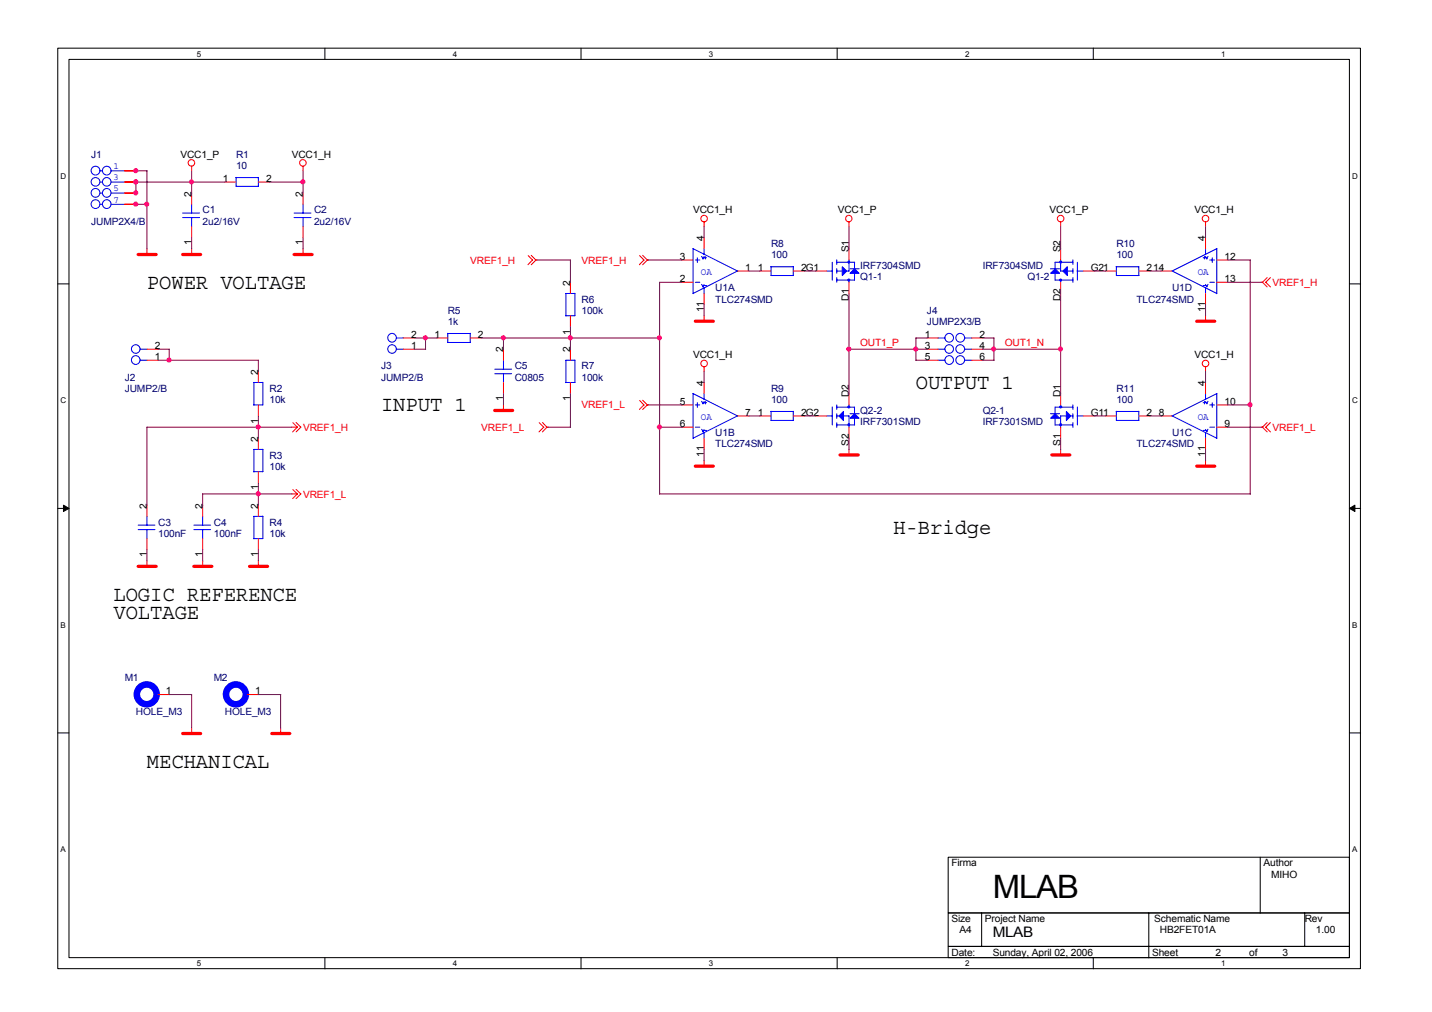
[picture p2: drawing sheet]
<svg xmlns="http://www.w3.org/2000/svg" width="297mm" height="210mm" viewBox="0 0 297 210" stroke-linecap="round" stroke-linejoin="round" font-family="sans-serif">
<path d="M12 10h270.2v190.9h-270.2zM14.3 12.3h265.6v186.3h-265.6z" fill="none" stroke="#000" stroke-width=".21"/>
<g fill="#fff">
<path d="M40.9 10.2h.9v1.9h-.9z"/>
<path d="M40.9 198.9h.9v1.8h-.9z"/>
</g>
<path d="M67.4 10v2.3M67.4 198.6v2.4" fill="none" stroke="#000" stroke-width=".21"/>
<g fill="#fff">
<path d="M93.9 10.2h1v1.9h-1z"/>
<path d="M93.9 198.9h1v1.8h-1z"/>
</g>
<path d="M120.5 10v2.3M120.5 198.6v2.4" fill="none" stroke="#000" stroke-width=".21"/>
<g fill="#fff">
<path d="M147.1 10.2h.9v1.9h-.9z"/>
<path d="M147.1 198.9h.9v1.8h-.9z"/>
</g>
<path d="M173.7 10v2.3M173.7 198.6v2.4" fill="none" stroke="#000" stroke-width=".21"/>
<g fill="#fff">
<path d="M200.2 10.2h.9v1.9h-.9z"/>
<path d="M200.2 198.9h.9v1.8h-.9z"/>
</g>
<path d="M226.8 10v2.3M226.8 198.6v2.4" fill="none" stroke="#000" stroke-width=".21"/>
<g fill="#fff">
<path d="M253.3 10.2h1v1.9h-1z"/>
<path d="M253.3 198.9h1v1.8h-1z"/>
<path d="M12.6 35.6h1.2v1.9h-1.2z"/>
<path d="M280.5 35.6h1.2v1.9h-1.2z"/>
<path d="M12.6 82.2h1.2v1.8h-1.2z"/>
<path d="M280.5 82.2h1.2v1.8h-1.2z"/>
</g>
<path d="M12 58.9h2.3M279.9 58.9h2.3" fill="none" stroke="#000" stroke-width=".21"/>
<g fill="#fff">
<path d="M12.6 128.7h1.1v1.9h-1.1z"/>
<path d="M280.5 128.7h1.1v1.9h-1.1z"/>
</g>
<path d="M12 105.5h2.3M279.9 105.5h2.3" fill="none" stroke="#000" stroke-width=".21"/>
<g fill="#000" stroke="#000" stroke-width=".21">
<path d="M13.2 104.8l1.1 .7-1.1 .6z" fill-rule="evenodd"/>
<path d="M279.9 105.5l1.2-.7v1.3z" fill-rule="evenodd"/>
</g>
<g fill="#fff">
<path d="M12.6 175.3h1.1v1.9h-1.1z"/>
<path d="M280.5 175.3h1.1v1.9h-1.1z"/>
</g>
<path d="M12 152h2.3M279.9 152h2.3M196.7 177.8h83.2v11.6h-83.2zM261.4 177.8v11.6M196.7 189.4h83.2v6.9h-83.2zM196.7 196.3h83.2v2.3h-83.2zM203.6 189.4v6.9M238.3 189.4v9.3M270.6 189.4v6.9" fill="none" stroke="#000" stroke-width=".21"/>
<g fill="none" stroke="#f00" stroke-width=".21">
<path d="M25.9 35.4h2.3M25.9 37.8h2.3M39.8 34.5v.9M46.7 37.8h2.3M53.6 37.8h2.3M62.9 34.5v.9M25.9 40h2.3M25.9 42.4h2.3M30.5 51.6v1.2M39.8 40v2.4M39.8 47v2.3M39.8 51.6v1.2"/>
<path d="M62.9 40v2.4M62.9 47v2.3M62.9 51.6v1.2M109.6 53l.9 1M110.2 53l1 .9M110.4 53.9l-.9 1M111.2 53.9l-1 1M111.2 53.9h.2M118.3 58.5v2.4M132.7 53l.9 1M133.3 53l1 .9M133.6 53.9l-1 1"/>
<path d="M134.3 53.9h.2M134.3 53.9l-1 1M141.4 53.9h2.4M141.4 58.5h2.4M146 46v1M146 49.3v2.3M153 56.2h2.3M157.6 56.2h2.3M164.5 56.2h2.4M169.2 56.2h2.3M176.1 46v1M176.1 51.6v2.3"/>
<path d="M176.1 58.5v2.4M220 46v1M220 51.6v2.3M220 58.5v2.4M224.7 56.2h2.2M229.3 56.2h2.3M236.2 56.2h2.3M240.8 56.2h2.3M250.1 46v1M250.1 49.3v2.3M252.4 53.9h2.3M252.4 58.5h2.3"/>
<path d="M261.6 58.5h.3M261.9 58.5l.9 1M262.8 57.6l-.9 .9M263.5 57.6l-.9 .9 .9 1M30.5 74.7h2.3M30.5 72.4h2.3M53.6 77v2.3M83.7 72.4h2.3M83.7 70.1h2.3M90.6 70.1h2.3M97.5 70.1h2.3M104.4 72.4v2.3"/>
<path d="M104.4 79.3v2.4M118.3 65.5v2.3M118.3 72.4v2.3M118.3 79.3v2.4M146 60.9v2.3M146 65.5v1.2M146 76.1v.9M146 79.3v2.4M192.3 74.7h2.3M192.3 72.4h2.3M192.3 70.1h2.3M201.5 74.7h2.3"/>
<path d="M201.5 72.4h2.3M201.5 70.1h2.3M250.1 60.9v2.3M250.1 65.5v1.2M250.1 76.1v.9M250.1 79.3v2.4M53.6 84v2.3M53.6 90.9v2.3M53.6 97.8v2.4M60.7 87.7l1 .9h-1.2M61.4 87.6l1 1-1 1M61.7 88.6l-1 1"/>
<path d="M104.4 84v1.2M111.8 87.7l1 .9M112.5 87.6l1 1M112.8 88.6l-1 1M113.5 88.6l-1 1M113.5 88.6h.2M132.7 83.1l.9 .9-1 .9M133.3 83l1 1M134.3 84l-1 .9M134.3 84h.2M141.4 88.6h2.4M141.4 84h2.4"/>
<path d="M146 90.9v2.3M146 95.5v1.2M153 86.3h2.3M157.6 86.3h2.3M164.5 86.3h2.4M169.2 86.3h2.3M176.1 81.7v2.3M176.1 88.6v2.3M176.1 93.2v1.2M220 81.7v2.3M220 88.6v2.3M220 93.2v1.2"/>
<path d="M224.7 86.3h2.2M229.3 86.3h2.3M236.2 86.3h2.3M240.8 86.3h2.3M250.1 90.9v2.3M250.1 95.5v1.2M252.4 88.6h2.3M252.4 84h2.3M261.6 88.6h.3M261.9 88.6l.9 1M262.8 87.6l-.9 1M263.5 87.6l-.9 1 .9 1"/>
<path d="M30.5 104.8v2.3M30.5 111.7v2.3M30.5 116.3v1.2M42 104.8v2.3M42 111.7v2.3M42 116.3v1.2M53.6 104.8v2.3M53.6 111.7v2.3M53.6 116.3v1.2M60.7 101.6l1 .9-1.2-.1M61.4 101.5l1 .9-1 1M61.7 102.4l-1 1"/>
<path d="M32.8 144.1h2.3M39.8 151v1.2M51.3 144.1h2.3M58.2 151v1.2"/>
<circle cx="39.7" cy="33.8" r=".68"/>
<circle cx="62.8" cy="33.8" r=".68"/>
<circle cx="146" cy="45.3" r=".68"/>
<circle cx="176.1" cy="45.3" r=".67"/>
<circle cx="220" cy="45.3" r=".68"/>
<circle cx="250.1" cy="45.3" r=".68"/>
<circle cx="146" cy="75.4" r=".68"/>
<circle cx="250.1" cy="75.4" r=".68"/>
</g>
<g fill="none" stroke="#f00" stroke-width=".68">
<path d="M28.7 52.8h3.7M37.9 52.8h3.7M61 52.8h3.7M144.2 66.6h3.8M248.2 66.6h3.8M102.6 85.1h3.7M144.2 96.7h3.8M174.2 94.4h3.8M218.2 94.4h3.7M248.2 96.7h3.8M28.7 117.5h3.7M40.2 117.5h3.7"/>
<path d="M51.8 117.5h3.7M37.9 152.1h3.7M56.4 152.1h3.7"/>
</g>
<g fill="none" stroke="#00f" stroke-width=".21">
<path d="M20.7 35.4h.6M20.7 37.8h.6M23 35.4h2.9M23 37.8h2.9M48.9 36.8h4.7M49 36.8v1.9h4.6M53.6 36.8v1.9M20.7 40h.6M20.7 42.4h.6M23 40h2.9M23 42.4h2.9M37.9 45.1h3.5"/>
<path d="M37.9 44.2h3.5M39.8 42.3v1.9M39.8 45.1v1.9M61 45.1h3.5M61 44.2h3.5M62.9 42.3v1.9M62.9 45.1v1.9M143.7 51.6l9.3 4.6M143.8 51.6v9.3M144.2 58.5h1M144.2 53.9h1M144.7 53.5v.9"/>
<path d="M145.5 53.2l.3 .5M145.5 59l.3 .5M146 51.6v1.2M146 59.6v1.3M146 53.5h.6M146 59.2h.6M146 53.2l-.2 .5M146 59l-.2 .5M146.3 53.2v.5M153 56.2l-9.2 4.7M159.9 55.3h4.6M159.9 55.3v1.8h4.7"/>
<path d="M164.5 55.3v1.8M171.5 56.2h1.2M172.6 54.4v3.7M173.5 58.1h3.7M173.5 56.2h1.2M173.6 53.9v1M173.6 55.7v1M173.6 57.6v.9M173.6 54.4h3.7M176.1 53.9v2.3h-.5M176.1 58v.5M176.3 55.8h1.9"/>
<path d="M177.2 54.4v3.7M217.9 55.8h1.9M218.9 58.1h3.7M220 53.9v2.3h.5M220 58v.5M221.4 56.2h1.2M222.5 54.4h-3.7l.1 3.7M222.5 53.9v1M222.5 55.7v1M222.5 57.6v.9M223.4 56.2h1.3M223.5 54.4v3.7"/>
<path d="M231.5 55.3h4.7M231.6 55.3v1.8h4.7M236.2 55.3v1.8M243.1 56.2l9.3 4.7M249.6 53.5h.5M249.6 59.2h.5M249.9 53.2v.5M250.1 51.6v1.2M250.1 59.6v1.3M250.1 53.2l.3 .5M250.1 59l.3 .5M250.6 53.2l-.3 .5"/>
<path d="M250.6 59l-.3 .5M251 58.5h.9M251 53.9h.9M251.5 53.5v.9M252.4 51.6v9.3M252.4 51.6l-9.3 4.6M29.1 74.7h1.4M29.1 72.4h1.4M52.6 79.3h1.9M52.7 79.3v4.7M54.5 79.3v4.7h-1.9M82.3 72.4h1.4"/>
<path d="M82.3 70.1h1.4M92.8 69.2h4.7M92.9 69.1v1.9h4.7M97.5 69.1v1.9M102.6 77.5h3.5M102.6 76.6h3.5M104.4 74.7v1.9M104.4 77.5v1.8M117.3 74.7h2M117.3 60.9h2M117.4 60.9v4.6M117.4 74.7v4.7"/>
<path d="M119.3 74.7v4.6h-2M119.3 60.8v4.7h-2M194.6 74.7h1.4M194.6 72.4h1.4M194.6 70.1h1.4M200.1 74.7h1.4M200.1 72.4h1.4M200.1 70.1h1.4M52.6 93.2h1.9M52.7 93.2v4.7M54.5 93.2v4.6h-1.9M143.7 81.6l9.3 4.7"/>
<path d="M143.8 81.7v9.2M144.2 84h1M144.2 88.6h1M144.7 83.5v1M145.5 83.2l.3 .5M145.5 89l.3 .5M146 81.7v1.1M146 89.7v1.2M146 83.5h.6M146 89.3h.6M146 83.3l-.2 .5M146 89.1l-.2 .5"/>
<path d="M146.3 83.3v.5M153 86.2l-9.2 4.7M159.9 85.3h4.6M159.9 85.3v1.9h4.7M164.5 85.3v1.9M171.5 86.3h1.2M172.6 84.4v3.7M173.5 84.5h3.7M173.5 86.3h.5M173.6 88.1h3.7M173.6 84v.9M173.6 85.8v1"/>
<path d="M173.6 87.7v.9M174.9 86.3h1.2v2.3M176.1 84v.5M176.3 85.8h1.9M177.2 84.4v3.7M217.9 85.8h1.9M218.9 84.5h3.7M218.9 84.4l-.1 3.7h3.7M220 84v.5M221.2 86.3h-1.2v2.3M222.1 86.3h.5M222.5 84v.9"/>
<path d="M222.5 85.8v1M222.5 87.7v.9M223.4 86.3h1.3M223.5 84.4v3.7M231.5 85.3h4.7M231.6 85.3v1.9h4.7M236.2 85.3v1.9M243.1 86.2l9.3 4.7M249.6 83.5h.5M249.6 89.3h.5M249.9 83.3v.5M250.1 81.7v1.1"/>
<path d="M250.1 89.7v1.2M250.1 83.3l.3 .5M250.1 89.1l.3 .5M250.6 83.2l-.3 .5M250.6 89l-.3 .5M251 84h.9M251 88.6h.9M251.5 83.5v1M252.4 81.7v9.2M252.4 81.6l-9.3 4.7M28.7 109.9h3.4M28.7 108.9h3.4"/>
<path d="M30.5 107.1v1.8M30.5 109.8v1.9M40.2 109.9h3.5M40.2 108.9h3.5M42 107.1v1.8M42 109.8v1.9M52.6 107.1h1.9v4.6h-1.9M52.7 107.1v4.7M32.5 144.1h.3M51 144.1h.3"/>
<circle cx="19.8" cy="35.4" r=".91"/>
<circle cx="19.8" cy="37.7" r=".9"/>
<circle cx="22.1" cy="35.4" r=".9"/>
<circle cx="22.1" cy="40" r=".9"/>
<circle cx="22.1" cy="37.7" r=".89"/>
<circle cx="19.8" cy="42.3" r=".91"/>
<circle cx="19.8" cy="40" r=".91"/>
<circle cx="22.1" cy="42.3" r=".9"/>
<circle cx="28.1" cy="74.7" r=".9"/>
<circle cx="28.2" cy="72.4" r=".89"/>
<circle cx="81.3" cy="70.1" r=".9"/>
<circle cx="81.3" cy="72.4" r=".89"/>
<circle cx="196.9" cy="70.1" r=".9"/>
<circle cx="196.9" cy="74.7" r=".9"/>
<circle cx="196.9" cy="72.4" r=".89"/>
<circle cx="199.2" cy="70.1" r=".91"/>
<circle cx="199.2" cy="74.7" r=".91"/>
<circle cx="199.2" cy="72.4" r=".9"/>
</g>
<g fill="#00f" stroke="#00f" stroke-width=".21">
<path d="M175 85.3v1.9l-1-.9z" fill-rule="evenodd"/>
<path d="M176.3 86.7l.9-.9 1 .9z" fill-rule="evenodd"/>
<path d="M174.7 55.3l.9 .9-.9 .9z" fill-rule="evenodd"/>
<path d="M176.3 56.7l.9-.9 1 .9z" fill-rule="evenodd"/>
<path d="M220.5 56.2l.9-.9v1.8z" fill-rule="evenodd"/>
<path d="M217.9 56.7l1-.9 .9 .9z" fill-rule="evenodd"/>
<path d="M221.2 85.3l.9 1-.9 .9z" fill-rule="evenodd"/>
<path d="M217.9 86.7l1-.9 .9 .9z" fill-rule="evenodd"/>
</g>
<g fill="#00f" stroke="#00f" stroke-width=".21">
<circle cx="176.1" cy="84.4" r=".2"/>
<circle cx="176.1" cy="88.1" r=".2"/>
<circle cx="176.1" cy="54.3" r=".2"/>
<circle cx="176.1" cy="58.1" r=".2"/>
<circle cx="220" cy="54.4" r=".21"/>
<circle cx="220" cy="58.1" r=".21"/>
<circle cx="220" cy="84.4" r=".21"/>
<circle cx="220" cy="88.1" r=".21"/>
</g>
<g fill="none" stroke="#00f" stroke-width="1.4">
<circle cx="30.4" cy="144" r="2.05"/>
<circle cx="48.9" cy="144" r="2.05"/>
</g>
<g fill="none" stroke="#800040" stroke-width=".21">
<path d="M28.2 35.4h2.3M30.5 35.4v16.2M39.8 35.4v4.7M46.7 37.8h-18.5v2.3M55.9 37.8h7M62.9 35.4v4.7M28.2 42.4h2.3M39.8 49.3v2.3M62.9 49.3v2.3M111.4 53.9h7l-.1 4.7M134.5 53.9h7M141.5 58.5h-4.7v44l122.6-.1"/>
<path d="M146 47v2.4M155.3 56.2h2.3M166.9 56.2h2.3M176.1 47v4.6M220 47v4.6M226.9 56.2h2.4M238.5 56.2h2.4M250.1 47v2.4M254.7 58.5h7M254.7 53.9h4.7M259.3 53.9v48.6M32.8 72.4h2.3"/>
<path d="M32.8 74.7h20.8M35.1 72.4v2.4M53.6 74.7v2.4M86 72.4h2.3M86 70.1h4.6M88.3 70.1v2.4M99.8 70.1h37.1M104.4 70.1v2.4M118.3 67.8v4.7M146 63.2v2.3M146 77v2.4M176.1 60.9v20.8"/>
<path d="M176.1 72.4h16.2M190 74.7h2.3M192.3 70.1h-2.3v4.7M203.8 72.4h16.2M203.8 70.1h2.4v4.7M203.8 74.7h2.4M220 60.9v20.8M250.1 63.2v2.3M250.1 77v2.4M53.6 86.3v4.6M60.6 88.6h-30.1v16.2M104.4 81.7v2.3"/>
<path d="M118.3 81.7l.1 6.9h-4.7M134.5 84h7M136.8 88.6h4.7M146 93.2v2.4M155.3 86.3h2.3M166.9 86.3h2.3M176.1 90.9v2.4M220 90.9v2.4M226.9 86.3h2.4M238.5 86.3h2.4M250.1 93.2v2.4M254.7 88.6h7"/>
<path d="M254.7 84h4.7M30.5 114v2.4M42 114v2.4M53.6 100.2v4.6M53.6 114v2.4M60.6 102.4h-18.6v2.4M35.1 144.1h4.7M39.8 144v7M53.6 144.1h4.7M58.2 144.1v6.9"/>
</g>
<g fill="#f0f" stroke="#f0f" stroke-width=".21">
<circle cx="176.1" cy="72.4" r=".44"/>
<circle cx="189.9" cy="72.4" r=".44"/>
<circle cx="206.1" cy="72.4" r=".44"/>
<circle cx="220" cy="72.4" r=".44"/>
<circle cx="88.2" cy="70.1" r=".44"/>
<circle cx="104.4" cy="70.1" r=".44"/>
<circle cx="136.8" cy="70.1" r=".44"/>
<circle cx="259.3" cy="83.9" r=".44"/>
<circle cx="118.3" cy="70.1" r=".44"/>
<circle cx="136.8" cy="88.6" r=".44"/>
<circle cx="28.2" cy="35.4" r=".44"/>
<circle cx="53.6" cy="102.4" r=".44"/>
<circle cx="53.6" cy="88.6" r=".44"/>
<circle cx="62.8" cy="37.7" r=".44"/>
<circle cx="30.4" cy="42.3" r=".44"/>
<circle cx="28.2" cy="37.7" r=".44"/>
<circle cx="39.7" cy="37.7" r=".44"/>
<circle cx="28.2" cy="42.3" r=".44"/>
<circle cx="28.2" cy="40" r=".44"/>
<circle cx="35.1" cy="74.7" r=".44"/>
</g>
<text font-size="6.7" x="205.9" y="186.2">MLAB</text>
<g font-size="4.4">
<text x="30.5" y="59.9">POWER VOLTAGE</text>
<text x="190" y="80.7">OUTPUT 1</text>
<text x="79" y="85.3">INPUT 1</text>
<text x="185.3" y="110.8">H-Bridge</text>
<text x="23.5" y="124.6">LOGIC REFERENCE</text>
<text x="23.5" y="128.4">VOLTAGE</text>
<text x="30.5" y="159.3">MECHANICAL</text>
</g>
<text font-size="3" x="205.9" y="194.4">MLAB</text>
<g font-size="2.1" fill="#000080">
<text x="18.9" y="32.7">J1</text>
<text x="49" y="32.7">R1</text>
<text x="49" y="35">10</text>
<text x="18.9" y="46.6">JUMP2X4/B</text>
<text x="42" y="44.3">C1</text>
<text x="42" y="46.6">2u2/16V</text>
<text x="65.2" y="44.3">C2</text>
<text x="65.2" y="46.6">2u2/16V</text>
<text x="159.9" y="51.2">R8</text>
<text x="159.9" y="53.5">100</text>
<text x="231.6" y="51.2">R10</text>
<text x="231.6" y="53.5">100</text>
<text x="178.4" y="58.1">Q1-1</text>
<text x="178.4" y="55.8">IRF7304SMD</text>
<text x="203.8" y="55.8">IRF7304SMD</text>
<text x="213.1" y="58.1">Q1-2</text>
<text x="92.9" y="65.1">R5</text>
<text x="120.6" y="62.8">R6</text>
<text x="120.6" y="65.1">100k</text>
<text x="148.4" y="60.5">U1A</text>
<text x="148.4" y="62.8">TLC274SMD</text>
<text x="192.3" y="65.1">J4</text>
<text x="235.8" y="62.8">TLC274SMD</text>
<text x="243.1" y="60.5">U1D</text>
<text x="92.9" y="67.4">1k</text>
<text x="192.3" y="67.4">JUMP2X3/B</text>
<text x="79" y="76.6">J3</text>
<text x="106.8" y="76.6">C5</text>
<text x="120.6" y="76.6">R7</text>
<text x="25.9" y="79">J2</text>
<text x="25.9" y="81.2">JUMP2/B</text>
<text x="55.9" y="81.2">R2</text>
<text x="55.9" y="83.6">10k</text>
<text x="79" y="79">JUMP2/B</text>
<text x="106.8" y="79">C0805</text>
<text x="120.6" y="79">100k</text>
<text x="159.9" y="81.2">R9</text>
<text x="159.9" y="83.6">100</text>
<text x="231.6" y="81.2">R11</text>
<text x="231.6" y="83.6">100</text>
<text x="178.4" y="85.9">Q2-2</text>
<text x="178.4" y="88.2">IRF7301SMD</text>
<text x="203.8" y="85.9">Q2-1</text>
<text x="203.8" y="88.2">IRF7301SMD</text>
<text x="55.9" y="95.1">R3</text>
<text x="148.4" y="90.5">U1B</text>
<text x="148.4" y="92.8">TLC274SMD</text>
<text x="235.8" y="92.8">TLC274SMD</text>
<text x="243.1" y="90.5">U1C</text>
<text x="55.9" y="97.5">10k</text>
<text x="32.8" y="109">C3</text>
<text x="32.8" y="111.3">100nF</text>
<text x="44.4" y="109">C4</text>
<text x="44.4" y="111.3">100nF</text>
<text x="55.9" y="109">R4</text>
<text x="55.9" y="111.3">10k</text>
<text x="25.9" y="141.4">M1</text>
<text x="44.4" y="141.4">M2</text>
<text x="28.2" y="148.3">HOLE_M3</text>
<text x="46.7" y="148.3">HOLE_M3</text>
</g>
<g font-size="2.1" fill="#00f">
<text x="23.5" y="35.1">1</text>
<text x="23.5" y="37.4">3</text>
<text x="23.5" y="39.7">5</text>
<text x="23.5" y="42">7</text>
<text x="145.4" y="57.1">OA</text>
<text x="248.5" y="57.1">OA</text>
<text x="145.4" y="87.1">OA</text>
<text x="248.5" y="87.1">OA</text>
</g>
<g font-size="2.1">
<text x="37.4" y="32.7">VCC1_P</text>
<text x="60.5" y="32.7">VCC1_H</text>
<text x="39.7" y="40.8" transform="rotate(-90 39.7 40.8)">2</text>
<text x="46.2" y="37.7">1</text>
<text x="55.2" y="37.7">2</text>
<text x="62.8" y="40.8" transform="rotate(-90 62.8 40.8)">2</text>
<text x="143.8" y="44.3">VCC1_H</text>
<text x="173.8" y="44.3">VCC1_P</text>
<text x="217.7" y="44.3">VCC1_P</text>
<text x="247.8" y="44.3">VCC1_H</text>
<text x="39.7" y="50.9" transform="rotate(-90 39.7 50.9)">1</text>
<text x="62.8" y="50.9" transform="rotate(-90 62.8 50.9)">1</text>
<text x="141" y="53.9">3</text>
<text x="146" y="50" transform="rotate(-90 146 50)">4</text>
<text x="176.1" y="52.3" transform="rotate(-90 176.1 52.3)">S1</text>
<text x="220" y="52.3" transform="rotate(-90 220 52.3)">S2</text>
<text x="250" y="50" transform="rotate(-90 250 50)">4</text>
<text x="254" y="53.9">12</text>
<text x="118.3" y="59.3" transform="rotate(-90 118.3 59.3)">2</text>
<text x="141" y="58.5">2</text>
<text x="154.6" y="56.2">1</text>
<text x="157.2" y="56.2">1</text>
<text x="166.2" y="56.2">2G1</text>
<text x="226.3" y="56.2">G21</text>
<text x="237.8" y="56.2">214</text>
<text x="254" y="58.5">13</text>
<text x="146" y="64.8" transform="rotate(-90 146 64.8)">11</text>
<text x="176.1" y="62.4" transform="rotate(-90 176.1 62.4)">D1</text>
<text x="220" y="62.4" transform="rotate(-90 220 62.4)">D2</text>
<text x="250" y="64.8" transform="rotate(-90 250 64.8)">11</text>
<text x="85.3" y="70.1">2</text>
<text x="90.1" y="70.1">1</text>
<text x="99.1" y="70.1">2</text>
<text x="118.3" y="69.4" transform="rotate(-90 118.3 69.4)">1</text>
<text x="191.9" y="70.1">1</text>
<text x="203.2" y="70.1">2</text>
<text x="32.1" y="74.7">1</text>
<text x="32.1" y="72.4">2</text>
<text x="53.6" y="77.7" transform="rotate(-90 53.6 77.7)">2</text>
<text x="85.3" y="72.4">1</text>
<text x="104.4" y="73.1" transform="rotate(-90 104.4 73.1)">2</text>
<text x="118.3" y="73.1" transform="rotate(-90 118.3 73.1)">2</text>
<text x="143.8" y="74.3">VCC1_H</text>
<text x="191.9" y="72.4">3</text>
<text x="191.9" y="74.7">5</text>
<text x="203.2" y="72.4">4</text>
<text x="203.2" y="74.7">6</text>
<text x="247.8" y="74.3">VCC1_H</text>
<text x="104.4" y="83.2" transform="rotate(-90 104.4 83.2)">1</text>
<text x="118.3" y="83.2" transform="rotate(-90 118.3 83.2)">1</text>
<text x="141" y="83.9">5</text>
<text x="146" y="80.1" transform="rotate(-90 146 80.1)">4</text>
<text x="176.1" y="82.4" transform="rotate(-90 176.1 82.4)">D2</text>
<text x="220" y="82.4" transform="rotate(-90 220 82.4)">D1</text>
<text x="250" y="80.1" transform="rotate(-90 250 80.1)">4</text>
<text x="254" y="83.9">10</text>
<text x="53.6" y="87.9" transform="rotate(-90 53.6 87.9)">1</text>
<text x="141" y="88.6">6</text>
<text x="154.6" y="86.2">7</text>
<text x="157.2" y="86.2">1</text>
<text x="166.2" y="86.2">2G2</text>
<text x="226.3" y="86.2">G11</text>
<text x="237.8" y="86.2">2</text>
<text x="240.4" y="86.2">8</text>
<text x="254" y="88.6">9</text>
<text x="53.6" y="91.6" transform="rotate(-90 53.6 91.6)">2</text>
<text x="146" y="94.8" transform="rotate(-90 146 94.8)">11</text>
<text x="176.1" y="92.5" transform="rotate(-90 176.1 92.5)">S2</text>
<text x="220" y="92.5" transform="rotate(-90 220 92.5)">S1</text>
<text x="250" y="94.8" transform="rotate(-90 250 94.8)">11</text>
<text x="53.6" y="101.7" transform="rotate(-90 53.6 101.7)">1</text>
<text x="30.4" y="105.5" transform="rotate(-90 30.4 105.5)">2</text>
<text x="42" y="105.5" transform="rotate(-90 42 105.5)">2</text>
<text x="53.6" y="105.5" transform="rotate(-90 53.6 105.5)">2</text>
<text x="30.4" y="115.6" transform="rotate(-90 30.4 115.6)">1</text>
<text x="42" y="115.6" transform="rotate(-90 42 115.6)">1</text>
<text x="53.6" y="115.6" transform="rotate(-90 53.6 115.6)">1</text>
<text x="34.4" y="144">1</text>
<text x="52.9" y="144">1</text>
<text x="197.4" y="179.7">Firma</text>
<text x="262.1" y="179.7">Author</text>
<text x="263.7" y="182">MIHO</text>
<text x="197.4" y="191.3">Size</text>
<text x="204.3" y="191.3">Project Name</text>
<text x="239.4" y="191.3">Schematic Name</text>
<text x="270.6" y="191.3">Rev</text>
<text x="199" y="193.6">A4</text>
<text x="240.6" y="193.6">HB2FET01A</text>
<text x="273" y="193.6">1.00</text>
<text x="197.4" y="198.2">Date:</text>
<text x="205.9" y="198.2">Sunday, April 02, 2006</text>
<text x="239" y="198.2">Sheet</text>
<text x="252.1" y="198.2">2</text>
<text x="259.1" y="198.2">of</text>
<text x="266" y="198.2">3</text>
</g>
<g font-size="2.1" fill="#f00">
<text x="97.5" y="54.7">VREF1_H</text>
<text x="120.6" y="54.7">VREF1_H</text>
<text x="263.9" y="59.3">VREF1_H</text>
<text x="178.4" y="71.8">OUT1_P</text>
<text x="208.4" y="71.8">OUT1_N</text>
<text x="62.9" y="89.4">VREF1_H</text>
<text x="99.8" y="89.4">VREF1_L</text>
<text x="120.6" y="84.7">VREF1_L</text>
<text x="263.9" y="89.4">VREF1_L</text>
<text x="62.9" y="103.2">VREF1_L</text>
</g>
<g font-size="1.7">
<text x="40.9" y="11.7">5</text>
<text x="93.9" y="11.7">4</text>
<text x="147.1" y="11.7">3</text>
<text x="200.2" y="11.7">2</text>
<text x="253.3" y="11.7">1</text>
<text x="12.6" y="37.1">D</text>
<text x="280.5" y="37.1">D</text>
<text x="12.6" y="83.7">C</text>
<text x="280.5" y="83.7">C</text>
<text x="12.6" y="130.2">B</text>
<text x="280.5" y="130.2">B</text>
<text x="12.6" y="176.8">A</text>
<text x="280.5" y="176.8">A</text>
<text x="40.9" y="200.4">5</text>
<text x="93.9" y="200.4">4</text>
<text x="147.1" y="200.4">3</text>
<text x="200.2" y="200.4">2</text>
<text x="253.3" y="200.4">1</text>
</g>
</svg>
